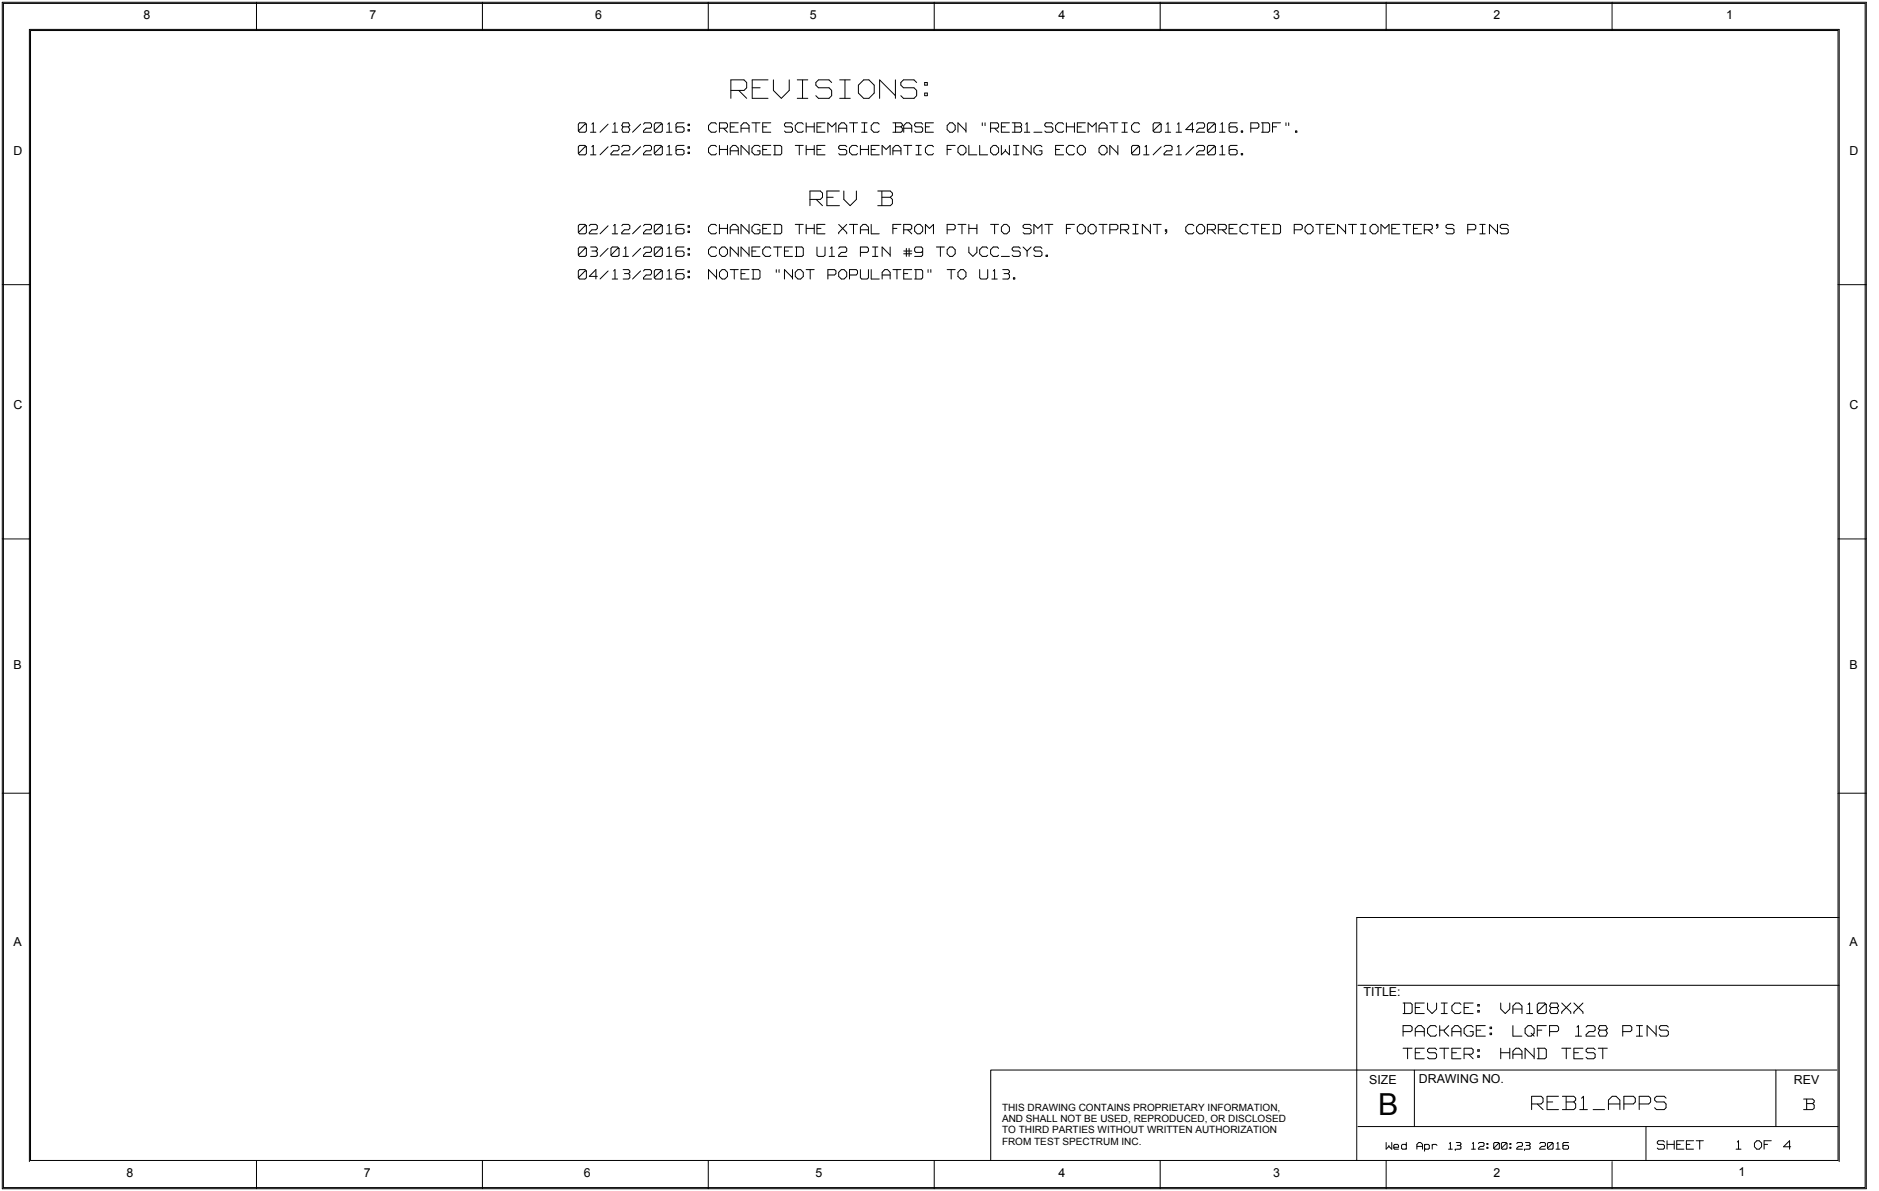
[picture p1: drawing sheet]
<svg xmlns="http://www.w3.org/2000/svg" width="317mm" height="201mm" viewBox="0 0 317 201" stroke-linecap="round" stroke-linejoin="round" font-family="sans-serif">
<g fill="none" stroke="#000" stroke-width=".17">
<path d="M.4 .4h314.3v200h-314.3zM.6 .6h313.9v199.6h-313.9zM5.1 5.1h304.8v190.5h-304.8zM43.2 .4v4.7M81.3 .4v4.7M119.4 .4v4.7M123.2 13.5h2.2l.5 .4v.9l-.4 .4h-2.2M123.2 13.5v3.1M124.6 15.3l1.3 1.3M126.8 13.5h2.7M126.8 13.5l.1 3.1h2.6M126.9 14.8h1.3"/>
<path d="M130.4 13.5v1.7M133.1 15.2l-1.4 1.4-1.3-1.4M133.1 13.5v1.7M134.4 13.5h1.8M134.4 16.6h1.8M135.3 13.5v3.1M137.6 16.1l.4 .5h1.8l.4-.5M137.6 13.9v.4M137.6 14.4l.4 .4h1.8l.4 .4v.9M137.6 13.9l.4-.4h1.8l.4 .4M141.6 13.5h1.8M141.6 16.6h1.8"/>
<path d="M142.5 13.5v3.1M146.5 13.5h-.8l-1 .9v1.3l.9 .9h.9M146.5 13.5l.9 .9v1.3l-.9 .9M148.3 13.5l2.7 2.6M148.3 13.5v3.1M151 13.5v3.1M151.9 13.9v.4M151.9 16.1l.5 .5h1.7l.5-.5M151.9 14.4l.4 .4h1.8l.5 .4v.9M151.9 13.9l.5-.4h1.7l.5 .4M155.9 13.9h.5v.5h-.5zM155.9 15.7h.5v.4h-.5v-.4"/>
<path d="M157.5 .4v4.7M195.6 .4v4.7M233.7 .4v4.7M271.8 .4v4.7M97.5 22.1l.2 .2M97.5 24.8v1.1l.2 .2M97.7 20.7l-.2 .2v1.2M97.7 24.5l-.2 .2M97.7 37.8l-.2 .3v1.1l.2 .2M97.8 20.7h.8M97.8 22.3h.8M97.8 24.5h.8"/>
<path d="M97.8 26.1h.8M97.8 37.8h.8M97.8 39.4h.8M98.6 21l-1.1 1.1M98.6 24.8l-1.1 1.1M98.6 38.1l-1.1 1.1M98.6 20.9h.3M98.6 20.7l.3 .2M98.6 24.5l.3 .2h-.3M98.6 38.1h.3M98.6 37.8l.3 .3v1.1l-.3 .2M98.9 22.1l-.3 .2"/>
<path d="M98.9 21v1.1M98.9 24.8v1.1l-.3 .2M99.4 39.2v.2M99.4 39.4h1.3M99.6 22.3h.9M99.6 26.1h.9M99.6 37.8l-.2 .3M99.6 37.8h.9M99.8 24.7l.2-.2v1.6M100 20.7v1.6M100 20.7l-.2 .2M100.5 38.7h-.7l-.4 .5"/>
<path d="M100.5 37.8l.2 .3v.4l-.2 .2M102.5 20.9l-1.3 1.4M102.5 24.7l-1.3 1.4M102.5 38.1l-1.3 1.3M103 25.9v.2h1.4M103.2 22.3h.9M103.2 39.4h.9M103.5 25.4l-.5 .5M103.5 25.4h.6M103.7 20.7v1.6M103.7 20.7l-.2 .2M103.7 37.8v1.6"/>
<path d="M103.7 37.8l-.2 .3M104.1 24.5h-.8l-.3 .2M104.1 24.5l.3 .2M104.4 24.8v.4M104.4 25.2l-.3 .2M104.8 22.3h.1M104.8 25.9v.2M104.8 39.2v.2M104.9 26.1h1.3M104.9 39.4h1.3M105.1 20.7l-.3 .5 .3 .2-.3 .4 .3 .5M105.1 24.5l-.3 .2"/>
<path d="M105.1 37.8l-.3 .3M105.1 22.3h.8M105.1 21.4h.8M105.1 20.7h.8M105.1 24.5h.8M105.1 37.8h.8M105.9 25.4h-.6l-.5 .5M105.9 38.7h-.6l-.5 .5M106 20.7l.2 .5-.2 .2 .2 .4-.2 .5M106 24.5l.2 .2M106 37.8l.2 .3v.4l-.2 .2M106.2 24.8v.4"/>
<path d="M106.2 25.2l-.2 .2M108 20.9l-1.3 1.4M108 24.7l-1.3 1.4M108 38.1l-1.3 1.3M108.5 25.9v.2h1.4M108.5 39.2v.2h1.4M109.6 20.7h-.9l-.2 .2M109.6 21.6h-.7l-.4 .5v.2h1.4M109.6 24.5h-.9l-.2 .2M109.6 25.4h-.6l-.5 .5M109.6 37.8h-.9l-.2 .3M109.6 38.7h-.6l-.5 .5"/>
<path d="M109.6 20.7l.3 .2v.5l-.3 .2M109.6 24.5l.3 .2M109.6 37.8l.3 .3v.4l-.3 .2M109.9 24.8v.4M109.9 25.2l-.3 .2M110.3 22.1l.2 .2M110.3 24.8v1.1l.2 .2M110.5 20.7l-.2 .2v1.2M110.5 24.5l-.2 .2M110.5 37.8l-.2 .3v1.1l.2 .2M110.6 20.7h.8M110.6 22.3h.8"/>
<path d="M110.6 24.5h.8M110.6 26.1h.8M110.6 37.8h.8M110.6 39.4h.8M111.4 21l-1.1 1.1M111.4 24.8l-1.1 1.1M111.4 38.1l-1.1 1.1M111.4 20.9h.3M111.4 20.7l.3 .2M111.4 24.5l.3 .2h-.3M111.4 38.1h.3M111.4 37.8l.3 .3"/>
<path d="M111.7 22.1l-.3 .2M111.7 21v1.1M111.7 24.8v1.1l-.3 .2M111.7 38.1v1.1l-.3 .2M112.4 22.3h.9M112.4 26.1h.9M112.4 39.4h.9M112.6 24.7l.2-.2v1.6M112.8 20.7v1.6M112.8 20.7l-.2 .2M112.8 37.8v1.6M112.8 37.8l-.2 .3"/>
<path d="M114 22.1l.2 .2M114 24.8v1.1l.2 .2M114.2 21.4l-.2 .2M114.2 20.7l-.2 .3v1.1M114.2 25.2l-.2 .2M114.2 24.5l-.2 .2M114.2 37.8l-.2 .3v1.1l.2 .2M114.2 38.5l-.2 .2M114.2 20.7h1.1M114.2 22.3h.9M114.2 21.4h.9M114.2 24.5h1.1"/>
<path d="M114.2 26.1h.9M114.2 25.2h.9M114.2 37.8h1.1M114.2 39.4h.9M114.2 38.5h.9M115.1 21.4l.2 .2v.5M115.1 25.2l.2 .2M115.1 38.5l.2 .3v.4l-.2 .2M115.3 22.1l-.2 .2M115.3 25.4v.5l-.2 .2M116 21.8h.2M116 21.9v.2"/>
<path d="M116 24.8v.2M116 24.7h.2M116 39v.2M116 39h.2M116 22.1h.2M116 21.2h.2M116 25.9h.2M116 25h.2M116 38.3h.2M116 39.2h.2M116.2 20.9h-.2v.3M116.2 25.7h-.2v.2"/>
<path d="M116.2 38.1h-.2v.2M116.3 20.9v.3M116.3 21.8v.3M116.3 24.7v.3M116.3 25.7v.2M116.3 38.1v.2M116.3 39v.2M119.5 21.2v.6l.4 .5h.7M119.5 25.7l.4 .4h.7M119.5 38.3v.6l.4 .5h.7M120.6 20.7h-.7l-.4 .5M120.6 24.5h-.7l-.4 .5v.6"/>
<path d="M120.6 37.8h-.7l-.4 .5M120.6 20.7l.2 .2M120.6 24.5l.2 .2M120.6 37.8l.2 .3M120.8 22.1l-.2 .2M120.8 25.9l-.2 .2M120.8 39.2l-.2 .2M121.3 20.7h1.1l.3 .2v.5l-.3 .2h-1.1M121.3 20.7v1.6M121.3 24.5v1.6M121.3 37.8v1.6M121.3 25.2h1.3"/>
<path d="M121.3 38.5h1.3M122 21.6l.7 .7M122.7 24.5v1.6M122.7 37.8v1.6M123.1 20.7l.1 1.6h1.3M123.1 20.7h1.4M123.1 38.3v1.1M123.2 21.4h.6M123.2 25.4h1.3M123.2 38.7h1.3M123.6 24.5l-.5 .5v1.1M123.6 37.8l-.5 .5"/>
<path d="M123.6 24.5h.4M123.6 37.8h.4M124 24.5l.5 .5v1.1M124 37.8l.5 .5M124.5 38.3v1.1M125 21.2v1.1M125 37.8v1.6M125 37.8l1.3 1.4M125 21.6h1.3M125.8 20.7h-.4l-.4 .5M125.9 20.7l.4 .5M126.3 25.9l-1.3-1.4v1.6"/>
<path d="M126.3 21.2v1.1M126.3 24.5v1.6M126.3 37.8v1.6M126.8 20.7h1.3M126.8 25.7l.4 .4M126.8 38.3v.6l.4 .5M127.2 24.5l-.4 .5v.6M127.2 37.8l-.4 .5M127.3 24.5h.6l.2 .2M127.3 37.8h.6l.2 .3M127.5 20.7v1.6M127.7 25.4h.4"/>
<path d="M127.7 38.7h.4M128.1 25.4v.5l-.2 .2h-.6M128.1 38.7v.5l-.2 .2h-.6M128.6 20.7v1.6h1.4M128.6 20.7h1.4M128.6 37.8v1.6h1.4M128.6 37.8h1.4M128.6 21.4h.7M128.6 25.2h.7M128.6 38.5h.7M130 24.5h-1.4v1.6h1.4M130.5 24.5h1.1l.2 .2"/>
<path d="M130.5 37.8h1.1l.2 .3v1.1l-.2 .2h-1.1M130.7 24.5v1.6M130.7 37.8v1.6M131.8 24.8v1.1l-.2 .2h-1.1M132.3 20.9v.3l.2 .2h.9l.2 .2v.5M132.3 22.1l.2 .2h.9l.2-.2M132.3 20.9l.2-.2h.9l.2 .2M134.1 21.2v.6l.5 .5h.6M134.1 24.5h1.3M134.1 37.8h1.3M134.8 24.5v1.6M134.8 37.8v1.6"/>
<path d="M135.2 20.7h-.6l-.5 .5M135.2 20.7l.2 .2M135.4 22.1l-.2 .2M135.9 20.7v1.6M135.9 24.5v1.6M135.9 37.8v1.6M136 21.4h1.3M136 25.2h1.3M136 38.5h1.3M137.3 20.7v1.6M137.3 24.5v1.6M137.3 37.8v1.6"/>
<path d="M137.7 33.6l1 1.1M137.8 20.7v1.6h1.3M137.8 20.7h1.3M137.8 37.8v1.6h1.3M137.8 37.8h1.3M137.8 21.4h.6M137.8 25.2h.6M137.8 38.5h.6M138.7 32.6l-.4-.4h-1.7v2.5M138.7 33.3l-.4 .3h-1.7M138.7 32.6v.6M139.1 24.5h-1.3v1.6h1.3"/>
<path d="M139.4 33.3h1.1M139.6 20.7l.7 .7M139.6 20.7v1.6M141 20.7v1.6M141 20.7l-.7 .7M141.4 21.2v1.1M141.4 25l.3 .2h.8l.3 .2M141.4 39.2v.2M141.4 37.8l1.4 1.4M141.4 21.6h1.4M141.5 32.2h-2.1v2.5h2.1M141.9 20.7l-.5 .5"/>
<path d="M141.9 20.7h.4l.5 .5M142.3 32.2v1.4l1 1.1M142.8 21.2v1.1M142.8 25.4v.5l-.3 .2h-.8l-.3-.2M142.8 24.7l-.3-.2h-.9l-.2 .2v.3M142.8 37.8l-1.4 1.4M142.8 39.2v.2M143.2 20.7h1.4M143.2 25.7l.5 .4M143.2 37.8h1.4M143.7 24.5l-.5 .5v.6M143.7 26.1h.6"/>
<path d="M143.7 24.5h.6M143.9 20.7v1.6M143.9 37.8v1.6M144.4 24.5l.2 .2M144.4 32.2v1.4l-1.1 1.1M144.6 25.9l-.2 .2M145.1 24.5v1.6M145.1 38.3v1.1M145.1 25.2h1.3M145.1 38.7h1.3M145.3 22.3h.9M145.3 20.7h.9"/>
<path d="M145.5 37.8l-.4 .5M145.5 37.8h.5l.4 .5M145.8 20.7v1.6M146.4 24.5v1.6M146.4 38.3v1.1M146.9 21.2v.6l.4 .5M146.9 37.8v1.6h1.4M146.9 25.2h.7M147.3 20.7l-.4 .5M147.4 20.7h.6l.3 .2M148 32.2h2.1l.4 .4M148.3 22.1l-.3 .2h-.6"/>
<path d="M148.3 24.5h-1.4v1.6h1.4M148.7 32.2v2.5M148.7 33.3h1.4l.4 .3M149.4 25.2l-.7-.7v1.6M149.4 25.2l.7-.7v1.6M150.5 34.3l-.4 .4h-2.1M150.5 32.9l-.4 .3M150.5 32.6v.3M150.5 33.6v.7M150.6 22.3h1.3M150.6 20.7h1.3M150.6 37.8v1.6"/>
<path d="M150.6 37.8h1.3M150.6 25.4h1.3M150.6 38.5h.6M151 20.7v1.6M151 24.5l-.4 .5v1.1M151 21.4h.9M151 24.5h.5l.4 .5v1.1M151.9 20.7l.2 .3v.2l-.2 .2 .2 .2v.5M152.1 22.1l-.2 .2M152.4 21.2v1.1M152.4 24.5h1.3M152.4 37.8h1.1l.2 .3v.4l-.2 .2h-1.1"/>
<path d="M152.4 37.8v1.6M152.4 21.6h1.3M152.8 20.7l-.4 .5M152.8 20.7h.5l.4 .5M153.1 24.5v1.6M153.1 38.8l.6 .6M153.7 21.2v1.1M154.2 20.9v.3l.2 .2h.9l.3 .2v.5M154.2 22.1l.3 .2h.8l.3-.2M154.2 38.3v.6l.5 .5M154.2 20.9l.3-.2h.8l.3 .2M154.4 26.1h.9"/>
<path d="M154.4 24.5h.9M154.7 37.8l-.5 .5M154.7 37.8h.4l.5 .5M154.9 24.5v1.6M155.6 38.3v.6l-.5 .5h-.4M156 20.7l.1 1.6h1.3M156 20.7h1.4M156 25.7l.5 .4M156 37.8v1.6M156 37.8l.7 .7M156.1 21.4h.6M156.5 24.5l-.5 .5v.6"/>
<path d="M156.5 24.5h.6l.3 .2M157.4 25.9l-.3 .2h-.6M157.4 37.8v1.6M157.4 37.8l-.7 .7M159.7 21.2v.6l.5 .5M159.7 37.8h1.1l.3 .3v.4l-.3 .2h-1.1M159.7 37.8v1.6M159.7 25.2h.7M160.2 20.7l-.5 .5M160.2 20.7h.4l.5 .5M161.1 21.2v.6l-.5 .5h-.4M161.1 24.5h-1.4v1.6"/>
<path d="M161.5 20.7l1.4 1.4M161.5 20.7v1.6M161.5 25.7l.5 .4M161.5 37.8h1.4M162 24.5l-.5 .5v.6M162 24.5h.4l.5 .5v.6M162.2 37.8v1.6M162.9 20.7v1.6M162.9 25.7l-.5 .4h-.4M163.4 24.5v1.6M163.4 37.8v1.6M163.4 26.1h1.3"/>
<path d="M163.4 38.5h1.3M164.7 37.8v1.6M165.2 24.5v1.6h1.3M165.6 20.7v.5M166.1 20.7v.5M167 20.7h1.1M167 20.7v1.6M167 25.7l.5 .4h.4M167 37.8h1.4M167.1 21.6h1M167.7 37.8v1.6M167.7 21.6l.7 .7"/>
<path d="M167.9 24.5h-.4l-.5 .5v.6M167.9 24.5l.5 .5v.6M168.2 20.7l.2 .3v.4l-.2 .2M168.4 25.7l-.5 .4M168.8 20.7l.1 1.6h1.3M168.8 20.7h1.4M168.9 24.5v1.6l.6-.7M168.9 38.3v.6l.4 .5M168.9 21.4h.6M169.3 37.8l-.4 .5M169.3 37.8h.4l.5 .5M170.2 24.5v1.6l-.7-.7v-.2"/>
<path d="M170.2 38.3v.6l-.4 .5h-.5M170.7 22.3h1.3M170.7 20.7h1.3M170.9 26.1h.9M170.9 24.5h.9M171.1 20.7v1.6M171.1 21.4h.9M171.3 24.5v1.6M172 20.7l.3 .3v.2l-.3 .2 .3 .2v.5M172.3 22.1l-.3 .2M172.5 38.1v.2l.2 .2M172.5 39.2l.2 .2"/>
<path d="M172.7 22.3h.9M172.7 37.8l-.2 .2M172.7 37.8h.9M172.7 39.4h.9M172.7 38.5h.9M173.2 20.7v1.6M173.2 20.7l-.2 .2M173.6 38.5l.3 .3v.4l-.3 .2M173.6 37.8l.3 .3M173.8 25.9l-1.3-1.4v1.6M173.9 24.5v1.6M174.3 22.3h1.4"/>
<path d="M174.3 25.7l.5 .4M174.3 37.8v1.6M174.3 37.8l.7 .7M174.8 24.5l-.5 .5v.6M174.8 24.5h.6l.3 .2M175.2 25.4h.5M175.7 25.4v.5l-.3 .2h-.6M175.7 37.8v1.6M175.7 37.8l-.7 .7M176.2 20.9v.2l.2 .3M176.2 22.1l.2 .2M176.2 37.8h1.3"/>
<path d="M176.4 20.7l-.2 .2M176.4 22.3h.9M176.4 20.7h.9M176.4 21.4h.9M176.9 37.8v1.6M177.3 21.4l.2 .2v.5M177.3 20.7l.2 .2M177.5 22.1l-.2 .2M178 21.2v.6l.5 .5h.6l.2-.2M178 25.2h.7M178 26.1h1.3M179.3 20.9l-.2-.2h-.6l-.5 .5"/>
<path d="M179.3 24.5h-1.3v1.6M179.8 20.7v1.6M179.8 25.7l.5 .4M179.8 37.8v1.6M179.8 37.8h1.4M179.8 21.4h1.3M179.8 38.5h.7M180.3 24.5l-.5 .5v.6M180.3 24.5h.6l.3 .2M181.2 20.7v1.6M181.2 25.9l-.3 .2h-.6M181.7 20.7h1.3"/>
<path d="M181.7 20.7v1.6M181.7 25.7l.4 .4h.4M181.7 38.3v.6l.4 .5h.4M181.7 21.4h.6M181.7 22.3h1.3M182.5 24.5h-.4l-.4 .5v.6M182.5 37.8h-.4l-.4 .5M182.6 24.5l.4 .5v.6M182.6 37.8l.4 .5M183 25.7l-.4 .4M183 38.3v.6l-.4 .5M183.5 20.7l.6 .7"/>
<path d="M183.5 20.7v1.6M183.5 38.3v.6l.4 .5M183.9 37.8l-.4 .5M183.9 37.8h.5l.4 .5M184.8 20.7v1.6M184.8 20.7l-.6 .7M184.8 38.3v.6l-.4 .5h-.5M185.3 21.2v1.1M185.3 25.7l.5 .4h.4M185.3 37.8h1.4M185.3 21.6h1.4M186 37.8v1.6"/>
<path d="M186.2 20.7h-.4l-.5 .5M186.2 24.5h-.4l-.5 .5v.6M186.2 20.7l.5 .5M186.2 24.5l.5 .5v.6M186.7 21.2v1.1M186.7 25.7l-.5 .4M187.1 20.7h1.4M187.1 37.8v1.6M187.1 37.8h1.1M187.2 38.7h1M187.8 20.7v1.6M188.3 37.8l.2 .3v.4l-.2 .2"/>
<path d="M188.5 25.9l-1.4-1.4v1.6M188.5 24.5v1.6M189 37.8h1.1l.2 .3v.4l-.2 .2h-1.1M189 37.8v1.6M189.2 22.3h.9M189.2 20.7h.9M189.6 20.7v1.6M189.7 38.8l.6 .6M190.8 21.2v.6l.5 .5h.6M190.8 24.8v1.1l.2 .2M191 24.5l-.2 .2M191 37.8h.9"/>
<path d="M191 39.4h.9M191 24.5h.9M191 26.1h.9M191.5 37.8v1.6M191.9 20.7h-.6l-.5 .5M191.9 24.8l-1.1 1.1M191.9 20.7l.3 .2M191.9 24.5l.2 .2h-.2M192.2 22.1l-.3 .2M192.2 24.8v1.1l-.3 .2M192.6 37.8l1.4 1.4M192.6 37.8v1.6"/>
<path d="M192.8 26.1h.9M193.1 24.7l.2-.2v1.6M194 37.8v1.6M194.4 37.8h1.4M195.1 37.8v1.6M195.8 20.9l-.3 .1-1.1 1.1v-1.2l.3-.2h.8l.3 .2v1.2M195.8 22.1l-.3 .2h-.8l-.3-.2M195.8 24.7l-1.4 1.4M196.3 25.9v.2M196.3 26.1h1.3M196.5 22.3h.9M196.5 24.5l-.2 .2"/>
<path d="M196.5 24.5h.9M196.5 39h.2M196.7 38.7h-.2v.3M196.7 39.2l-.2 .2M196.7 38.7v.5M197 20.7v1.6M197 20.7l-.3 .2M197.4 25.4h-.7l-.4 .5M197.4 24.5l.2 .2M197.6 24.8v.4M197.6 25.2l-.2 .2M198.3 22.3h.9"/>
<path d="M198.3 26.1h.9M198.5 24.7l.3-.2v1.6M198.8 20.7v1.6M198.8 20.7l-.3 .2M199.9 38.3v.7l.5 .4h.6M200 21.8h1.3M201 37.8h-.6l-.5 .5M201.1 20.7v1.6M201.1 20.7l-1.2 1.1M201.1 37.8l.2 .3M201.3 24.7l-1.4 1.4M201.3 39.2l-.2 .2"/>
<path d="M201.8 25.9v.2M201.8 38.3v.7l.4 .4h.5M201.8 22.3h1.3M201.8 26.1h1.3M202 20.7l-.2 .2M202 24.5l-.2 .2M202 20.7h.9M202 24.5h.9M202.7 37.8h-.5l-.4 .5M202.7 37.8l.4 .5M202.9 21.6h-.7l-.4 .5v.2M202.9 25.4h-.7l-.4 .5"/>
<path d="M202.9 20.7l.2 .2v.5l-.2 .2M202.9 24.5l.2 .2M203.1 24.8v.4M203.1 25.2l-.2 .2M203.1 38.3v.7l-.4 .4M203.6 22.1v-1.2l.2-.2h.9l.2 .2v1.2M203.6 24.8v1.1l.2 .2h.9l.2-.2v-1.1M203.6 37.8h1.1l.2 .3v.4l-.2 .2h-1.1M203.6 37.8v1.6M204.3 38.8l.6 .6M204.7 24.8l-1.1 1.1M204.7 24.7h.2"/>
<path d="M204.9 20.9h-.2l-1.1 1.2M204.9 22.1l-.2 .2h-.9l-.2-.2M204.9 24.7l-.2-.2h-.9l-.2 .2M205.4 37.8h1.1M205.4 37.8v1.6M205.4 38.7h1.1M205.6 22.3h.9M205.6 26.1h.9M205.9 24.7l.2-.2v1.6M206.1 20.7v1.6M206.1 20.7l-.2 .2M206.1 38.8l.7 .6"/>
<path d="M206.5 37.8l.3 .3v.4l-.3 .2M207.2 22.1l.3 .2M207.2 24.8v1.1l.3 .2M207.2 37.8v1.6M207.2 37.8h1.4M207.3 38.5h.6M207.3 39.4h1.3M207.5 21.4l-.2 .2M207.5 20.7l-.3 .3v1.1M207.5 25.2l-.2 .2M207.5 24.5l-.3 .2M207.5 20.7h1.1"/>
<path d="M207.5 22.3h.8M207.5 21.4h.8M207.5 24.5h1.1M207.5 26.1h.8M207.5 25.2h.8M208.4 21.4l.2 .2v.5M208.4 25.2l.2 .2M208.6 22.1l-.2 .2M208.6 25.4v.5l-.2 .2M209.1 38.3v.7l.5 .4h.6M209.3 25.9v.2M209.3 25.9h.2"/>
<path d="M209.3 22.3h.2M209.3 26.1h.2M209.5 22.1h-.2v.2M209.5 22.1v.2M209.5 25.9v.2M210.2 37.8h-.6l-.5 .5M210.2 37.8l.2 .3M210.4 39.2l-.2 .2M210.9 20.7h1.1M210.9 20.7v1.6M210.9 37.8h1.4M210.9 21.6h1.1"/>
<path d="M211.6 37.8v1.6M212 20.7l.3 .3v.4l-.3 .2M212.7 20.7h1.1l.3 .2v1.2M212.7 37.8h1.4M212.7 37.8v1.6M212.7 38.5h.7M212.7 39.4h1.4M212.9 20.7v1.6M214.1 22.1l-.3 .2h-1.1M214.6 20.7h1.3M214.6 20.7v1.6M214.6 37.8h1.1"/>
<path d="M214.6 39.4h1.1M214.6 21.4h.6M214.8 37.8v1.6M215.7 37.8l.2 .3v1.1l-.2 .2M216.8 20.7v.5M217.3 20.7v.5M218.2 37.8h1.1M218.2 37.8v1.6M218.3 38.7h1M218.4 22.1h.3v.2h-.2zM219.4 37.8l.2 .3v.4l-.2 .2M220.1 38.3v.7l.4 .4h.4"/>
<path d="M220.9 37.8h-.4l-.4 .5M221 37.8l.4 .5M221.4 38.3v.7l-.4 .4M221.9 37.8h1.3M222.6 37.8v1.6M223.7 37.8h1.4M223.7 37.8v1.6M223.7 38.5h.7M223.7 39.4h1.4M225.5 37.8l1.4 1.4M225.5 37.8v1.6M226.9 37.8v1.6"/>
<path d="M227.4 37.8h1.3M228.1 37.8v1.6M229.4 37.8h.9M229.4 39.4h.9M229.9 37.8v1.6M231 38.3v.7l.5 .4h.4M231.9 37.8h-.4l-.5 .5M231.9 37.8l.5 .5M232.4 38.3v.7l-.5 .4M232.9 37.8l.6 .7M232.9 37.8v1.6M234.2 37.8v1.6"/>
<path d="M234.2 37.8l-.7 .7M234.7 37.8v1.6M234.7 37.8h1.3M234.7 38.5h.7M234.7 39.4h1.3M236.5 37.8h1.4M237.2 37.8v1.6M238.3 37.8h1.4M238.3 37.8l.1 1.6h1.3M238.4 38.5h.6M240.2 37.8v1.6M240.2 37.8h1.1"/>
<path d="M240.2 38.7h1.1M240.9 38.8l.6 .6M241.3 37.8l.2 .3v.4l-.2 .2M242.2 37.8h.2v.5M242.2 37.8v.3h.2M242.4 38.3l-.2 .2M243.8 39.2l.2 .2M243.8 38.1v.2l.2 .2M244 37.8l-.2 .2M244.1 39.4h.8M244.1 38.5h.8M244.1 37.8h.8"/>
<path d="M244.9 38.5l.3 .2v.5l-.3 .2M244.9 37.8l.3 .3M247.5 37.8h1.1M247.5 37.8v1.6M247.5 38.7h1.1M248.6 37.8l.2 .3v.4l-.2 .2M249.5 37.8h.9M249.5 39.4h.9M250 37.8v1.6M251.1 37.8l1.4 1.4M251.1 37.8v1.6M252.5 37.8v1.6"/>
<path d="M253 39.2l.2 .2h.9M253 38.1v.2l.2 .2h.9M254.1 37.8h-.9l-.2 .2M254.1 38.5l.2 .2v.5l-.2 .2M254.1 37.8l.2 .3M.4 48h4.7M97.5 41.9v1.1l.2 .2M97.5 46.8l.2 .2M97.7 41.6l-.2 .3M97.7 45.4l-.2 .3v1.1M97.8 41.6h.8M97.8 43.2h.8"/>
<path d="M97.8 45.4h.8M97.8 47h.8M98.6 41.9l-1.1 1.1M98.6 45.7l-1.1 1.1M98.6 41.9h.3M98.6 41.6l.3 .3M98.6 45.4l.3 .3v1.1M98.6 45.7h.3M98.9 41.9v1.1l-.3 .2M98.9 46.8l-.3 .2M99.4 43.2h.1M99.4 46.6h1.3"/>
<path d="M99.6 43.2h.9M99.6 41.6h.9M99.8 42.3h.7M100.5 41.6l.2 .3M100.5 45.5v1.5M100.5 45.4l-1.1 1.2M100.7 41.9v.2M100.7 42.6v.4l-.2 .2M100.7 42.1l-.2 .2 .2 .2M102.5 41.9l-1.3 1.3M102.5 45.7l-1.3 1.3M103 43l.3 .2h.8"/>
<path d="M103 41.9v1.1M103.2 47h.9M103.7 45.5v1.5M103.7 45.4l-.2 .3M104.1 41.6h-.8l-.3 .3M104.1 41.9l-1.1 1.1M104.1 41.6l.3 .3h-.3M104.4 41.9v1.1l-.3 .2M104.8 47h.1M105.1 43.2h.9M105.1 47h.8M105.1 45.4h.8"/>
<path d="M105.3 41.9l.2-.2v1.5M105.3 46.1h.6M106 45.4l.2 .3v.2l-.2 .2M106 46.1l.2 .3v.4M106.2 46.8l-.2 .2M108 41.9l-1.3 1.3M108 45.7l-1.3 1.3M108.5 43v.2h1.4M109.6 41.6h-.9l-.2 .3M109.6 42.5h-.6l-.5 .5M109.6 45.4h-.9l-.2 .3M109.6 46.4h-.7l-.4 .4v.2h1.4"/>
<path d="M109.6 41.6l.3 .3M109.6 45.4l.3 .3v.4l-.3 .3M109.9 41.9v.4M109.9 42.3l-.3 .2M110.3 41.9v1.1l.2 .2M110.3 46.8l.2 .2M110.5 41.6l-.2 .3M110.5 45.4l-.2 .3v1.1M110.6 41.6h.8M110.6 43.2h.8M110.6 45.4h.8M110.6 47h.8"/>
<path d="M111.4 41.9l-1.1 1.1M111.4 45.7l-1.1 1.1M111.4 41.6l.3 .3h-.3M111.4 45.7h.3M111.4 45.4l.3 .3M111.7 41.9v1.1l-.3 .2M111.7 45.7v1.1M111.7 46.8l-.3 .2M112.4 43.2h.9M112.4 47h.9M112.6 41.9l.2-.2v1.5M112.8 45.5v1.5"/>
<path d="M112.8 45.4l-.2 .3M114 41.9v1.1l.2 .2M114 46.8l.2 .2M114.2 42.3l-.2 .2M114.2 41.6l-.2 .3M114.2 45.4l-.2 .3v1.1M114.2 46.1l-.2 .2M114.2 41.6h1.1M114.2 43.2h.9M114.2 42.3h.9M114.2 45.4h1.1M114.2 47h.9"/>
<path d="M114.2 46.1h.9M115.1 42.3l.2 .2M115.1 46.1l.2 .3v.4M115.3 42.6v.4l-.2 .2M115.3 46.8l-.2 .2M116 41.9v.2M116 41.9h.2M116 46.6v.2M116 46.6h.2M116 43h.2M116 42.1h.2M116 46.8h.2"/>
<path d="M116 45.9h.2M116.2 42.8h-.2v.2M116.2 45.7h-.2v.2M116.3 41.9v.2M116.3 42.8v.2M116.3 45.7v.2M116.3 46.6v.2M119.5 42.8l.4 .4h.7M119.5 45.5v1.5M119.5 45.4l1.3 1.4M120.6 41.6h-.7l-.4 .5v.7M120.6 41.6l.2 .3"/>
<path d="M120.8 43l-.2 .2M120.8 45.4v1.6M121.3 42.8l.5 .4M121.3 45.9v.7l.5 .4M121.8 41.6l-.5 .5v.7M121.8 45.4l-.5 .5M121.8 41.6h.4l.5 .5v.7M121.8 45.4h.4l.5 .5M122.7 42.8l-.5 .4h-.4M122.7 45.9v.7l-.5 .4h-.4M123.1 45.4h1.4M123.8 45.5v1.5"/>
<path d="M124.5 43l-1.4-1.3v1.5M124.5 41.6v1.6M125 45.5v1.5M125 45.4h1.3M125 46.1h.6M125 47h1.3M126.3 43l-1.3-1.3v1.5M126.3 41.6v1.6M126.8 45.4h1.1l.2 .3v1.1M126.8 42.3h.7M127 45.5v1.5M128.1 41.6l-1.3 .1v1.5h1.3"/>
<path d="M128.1 46.8l-.2 .2h-1.1M128.6 42.8l.5 .4h.6M129.7 41.6h-.6l-.5 .5v.7M129.7 41.6l.3 .3M130 43l-.3 .2M130.5 41.6h1.3M130.9 45.4v.5M131.1 41.7v1.5M131.4 45.4v.5M132.3 45.5v1.5M132.3 45.4l1.3 1.4M132.3 42.3h.7"/>
<path d="M133.6 41.6l-1.3 .1v1.5h1.3M133.6 45.4v1.6M134.1 41.6h1.1M134.1 43.2h1.1M134.1 45.9v.7l.4 .4h.5M134.3 41.7v1.5M135 45.4h-.4l-.5 .5M135 45.4l.4 .5M135.2 41.6l.2 .3M135.4 41.9v1.1l-.2 .2M135.4 45.9v.7l-.4 .4M135.9 45.4h1.4"/>
<path d="M136.6 45.5v1.5M137.8 41.6v1.4l.2 .2h.9M139.1 41.6v1.4l-.2 .2M139.6 45.4h1.1l.3 .3v.4l-.3 .3h-1.1M139.6 45.5v1.5M139.8 43.2h.9M140 41.9l.3-.2v1.5M141.4 41.9l.3-.3h.8l.3 .3M141.4 43v.2h1.4M141.4 45.9v.7l.5 .4M141.9 42.5l-.5 .5M141.9 45.4l-.5 .5"/>
<path d="M141.9 45.4h.4l.5 .5M142.8 41.9v.4M142.8 42.3l-.3 .2h-.6M142.8 45.9v.7l-.5 .4h-.4M143.2 45.5v1.5M143.2 45.4h1.1M143.3 46.4h1M144.4 45.4l.2 .3v.4l-.2 .3M145.1 45.4v1.4M145.1 46.8l.2 .2h.9l.2-.2M146.4 41.9v.4M146.4 42.3l-.2 .2h-1.1"/>
<path d="M146.4 41.9l-.2-.3-1.1 .1v1.5M146.4 45.4v1.4M146.9 45.4v1.6h1.4M147.1 43.2h.9M147.1 41.6h.9M147.6 41.7v1.5M148.7 45.9v1.1M148.8 46.4h1.3M149.2 45.4l-.5 .5M149.2 45.4h.4l.5 .5M150.1 43l-1.4-1.4v1.6M150.1 41.6v1.6"/>
<path d="M150.1 45.9v1.1M150.6 45.4h1.3M151.2 45.5v1.5M152.4 42.3h1.3M152.4 42.8h1.3M152.4 45.5v1.5h1.3M152.4 45.4h1.3M152.4 46.1h.7M152.8 41.9v1.3M153.3 41.9v1.3M154.2 41.9l.3-.3h.8l.3 .3M154.2 41.9v.4"/>
<path d="M154.2 42.3l.3 .2h.8l.3-.2M154.2 45.4h1.1l.3 .3v1.1M154.4 45.5v1.5M155.6 41.9v1.1l-.3 .2h-1.1M155.6 46.8l-.3 .2h-1.1M156.5 45.4v.5M157 45.4v.5M157.9 41.6h1.3M158.6 41.7v1.5M159.7 42.8l.5 .4M159.7 45.4h1.4M160.2 41.6l-.5 .5v.7"/>
<path d="M160.2 41.6h.4l.5 .5v.7M160.4 45.5v1.5M161.1 42.8l-.5 .4h-.4M161.5 45.9v.7l.5 .4M162 45.4l-.5 .5M162 45.4h.4l.5 .5M162.9 45.9v.7l-.5 .4h-.4M163.4 41.6v.9l.6 .7M164.7 41.6v.9l-.7 .7M165.2 42.8l.4 .4M165.2 45.4v1.4M165.2 46.8l.2 .2h.9l.2-.2"/>
<path d="M165.6 41.6l-.4 .5v.7M165.7 41.6h.6l.2 .3M166.5 43l-.2 .2h-.6M166.5 45.4v1.4M167 42.8l.5 .4h.6M167.2 47h1M167.7 45.5v1.5M167.7 45.4l-.2 .3M168.1 41.6h-.6l-.5 .5v.7M168.2 41.6l.2 .3M168.4 43l-.2 .2M168.8 47h.1"/>
<path d="M168.9 43.2h1.3M169.1 45.4h.9l.2 .3v.2l-.2 .2h-.7M170 46.1l.2 .3v.4M170.2 46.8l-.2 .2h-.9M170.7 42.1l.2 .2h.9l.2 .2M170.9 46.8h.2v.2h-.2zM172 42.6v.4l-.2 .2h-.9l-.2-.2M172 41.9l-.2-.3h-.9l-.2 .2v.3M172.5 41.6l.7 .7M173.9 41.6l-.7 .7v.9M174.3 42.1l.3 .2h.9l.2 .2M175.7 42.6v.4l-.2 .2h-.9l-.3-.2"/>
<path d="M175.7 41.9l-.3-.3h-.9l-.2 .3v.2M176.4 43h.2M176.4 43v.2M176.4 43.2h.2M176.6 43v.2M309.9 48h4.8M.4 90.9h4.7M309.9 90.9h4.8M.4 133.7h4.7M309.9 133.7h4.8M310.1 154.7h-81.3v40.9M229 166.1h81.1"/>
<path d="M236.6 176.7h1.5M236.6 169.1h1.2l.3 .2M236.6 172.9h1.2l.3 .2M236.6 172.9v1.8M236.8 169.1v1.7M237.3 176.7v1.8M238.1 169.4v1.2l-.3 .3h-1.2M238.1 173.2v.4l-.2 .3h-1.3M238.6 169.1h1.6M238.6 169.1v1.8M238.6 173.4v1.3M238.7 177.5h.7"/>
<path d="M238.7 178.5h1.5M238.7 169.8h.7M238.7 170.9h1.5M238.7 173.9h1.4M239.1 172.9l-.5 .5M239.2 172.9h.4l.6 .5M240.2 176.7h-1.6v1.8M240.2 173.4v1.3M240.7 177v.2M240.7 177.2l.3 .3M240.7 178.2l.3 .3M240.7 169.1v1l.8 .8 .7-.8v-1"/>
<path d="M240.7 174.2l.5 .5M240.7 173.4v.7M241 176.7l-.3 .2M241 176.7h1l.2 .3M241 177.5h1l.2 .2v.5M241.2 172.9l-.5 .5M241.2 172.9h.8l.2 .2M242.2 178.2l-.2 .3h-1M242.2 174.4l-.2 .3h-.8M242.8 176.7h1.5M242.8 172.9v1.8M242.8 173.7h.7"/>
<path d="M243 169.1h1M243 170.9h1M243.5 176.7v1.8M243.5 169.1v1.7M243.5 173.7v.2l.8 .8M244.3 172.9l-.8 .8M244.8 169.6v.8l.5 .5h.8M244.8 173.4v1.3M244.8 177.5h.8M244.8 173.9h1.5M245.8 172.9h-.5l-.5 .5M245.8 172.9l.5 .5"/>
<path d="M246.1 169.1h-.8l-.5 .5M246.1 169.1l.2 .2M246.3 176.7h-1.5v1.8h1.5M246.3 170.6l-.2 .3M246.3 173.4v1.3M246.9 169.1h1.5M246.9 169.1v1.8M246.9 174.2l.5 .5M246.9 173.4v.7M246.9 170.9h1.5M246.9 169.8h.7M247.4 172.9l-.5 .5"/>
<path d="M247.4 172.9h.7l.3 .2M247.7 177.7l.7 .8M247.9 173.9h.5v.5M248.4 177.4v-.4l-.3-.3h-1.2v1.8M248.4 177.5l-.3 .2h-1.2M248.4 174.4l-.3 .3h-.7M248.9 172.9h1.5M248.9 172.9v1.8M248.9 174.7h1.5M248.9 173.7h.8M249.2 177.2v-.2h.2v.2h-.2M249.2 178.2v-.2h.2v.2h-.2"/>
<path d="M249.2 169.3h.2v.3h-.2M249.2 169.4v.2M249.2 170.4h.2v.2h-.2M249.2 170.4v.2M251.3 173.1h.2v.3h-.2M251.3 173.2v.2M251.3 174.4v-.2h.2v.2h-.2M253.1 176.7v1.8M253.1 169.1v1l.7 .8 .8-.8v-1M253.1 177.5h1.5M254.6 176.7v1.8M255.1 169.6v1.3"/>
<path d="M255.1 172.9v1.8h1.5M255.1 177.7h1.5M255.1 170.1h1.5M256.1 176.7h-.5l-.5 .5v1.3M256.1 169.1h-.5l-.5 .5M256.1 176.7l.5 .5v1.3M256.1 169.1l.5 .5M256.6 169.6v1.3M257.2 174.2l.5 .5M257.2 173.4v.7M257.4 170.9h1M257.7 172.9l-.5 .5"/>
<path d="M257.7 172.9h.5l.5 .5M257.9 169.1v1.7M257.9 169.1l-.2 .2M258.2 174.2l.5 .5M258.7 178.2l-1.5-1.5v1.8M258.7 176.7v1.8M258.7 173.4v.7M258.7 174.2l-.5 .5h-.5M259.2 176.7h1.3l.2 .3v1.2M259.2 169.4v1.2l.3 .3M259.2 172.9v1.8M259.2 172.9h1.5"/>
<path d="M259.2 173.7h.8M259.5 176.7v1.8M259.5 169.1l-.3 .2M259.5 169.1h1l.2 .2h-.2M260.5 169.4l-1.3 1.2M260.7 178.2l-.2 .3h-1.3M260.7 169.4v1.2l-.2 .3h-1M261.3 170.9h.1M261.3 172.9h1.2l.3 .2M261.3 172.9v1.8M261.5 169.1l-.2 .5 .2 .2-.2 .6 .2 .5M261.6 169.1h1l.2 .5-.2 .2"/>
<path d="M261.6 169.8h.9M262.6 169.8l.2 .6-.2 .5h-1M262.8 173.2v.5l-.3 .2h-1.2M263.3 176.7h1.6M263.3 169.1l1.6 1.5v.3M263.3 170.6v.3M264.1 176.7v1.8M264.9 169.1l-1.6 1.5M265.4 169.1l1.5 1.5M265.4 170.6v.3M265.4 177.5h.8M265.6 174.7h1.1"/>
<path d="M266.2 172.9v1.7M266.2 172.9l-.3 .2M266.9 176.7h-1.5v1.8h1.5M266.9 170.6v.3M266.9 169.1l-1.5 1.5M267.4 177.2l.3 .3M267.4 177v.2M267.4 178.2l.3 .3M267.5 174.7h1.5M267.7 176.7l-.2 .2M267.7 172.9l-.3 .2M267.7 177.5h1"/>
<path d="M267.7 176.7h1M267.7 178.5h1M267.7 172.9h1M268 173.9l-.6 .5v.3M268 173.9h.7M268.7 177.5l.3 .2v.5M268.7 176.7l.3 .3M268.7 172.9l.3 .2M269 178.2l-.3 .3M269 173.2v.4l-.3 .3M269.5 174.7h.1M269.5 176.7h1.5"/>
<path d="M269.8 172.9l-.3 .5 .3 .3-.3 .5 .3 .5M269.8 172.9h.9l.3 .5-.2 .3M269.8 173.7h.9M270.3 176.7v1.8M270.8 173.7l.2 .5-.3 .5h-.9M273.6 172.9h1.3l.2 .2M273.6 172.9v1.8M275.1 173.2v.5l-.2 .2h-1.3M275.9 172.9h1M275.9 174.7h1M276.4 172.9v1.7M277.7 172.9l1.5 1.5"/>
<path d="M277.7 172.9v1.8M279.3 172.9v1.8M279.8 173.1v.3l.2 .3M279.8 174.4l.2 .3M280 172.9l-.2 .2M280.1 173.7h.9l.3 .2v.5M280.1 172.9h1l.2 .2M281.3 174.4l-.2 .3h-1M5 195.8v-190.8h305.1v190.8M43.2 195.6v4.8M81.3 195.6v4.8M119.4 195.6v4.8"/>
<path d="M157.5 195.6v4.8M195.6 195.6v4.8M229 189.9h80.9M233.7 192.6v1.1l.5-.4M233.7 195.6v4.8M234.7 192.6v1.1l-.5-.5v-.1M235 193.6l.2 .1h.6M235 193.1v.5M235.8 193.1l-.2-.2h-.4l-.2 .2M235.8 193.1v.3h-.8M236.3 193.6l.2 .1h.4l.2-.1M236.3 193.1v.5"/>
<path d="M237.1 193.1l-.2-.2h-.4l-.2 .2M237.1 192.6v1.1M238.5 180.4v9.5M238.9 192.9v.8M238.9 193.3h.9M239.2 192.6l-.3 .3M239.3 192.6h.2M239.5 192.6l.4 .3M239.9 192.9v.8M240.2 192.9v1.2M240.2 193.1l.2-.2h.4l.2 .2M241 193.6l-.2 .1h-.4l-.2-.1"/>
<path d="M241 193.1v.5M241.5 192.9v.8M241.6 192.9l-.1 .2M241.7 192.9h.4M242.1 192.9l.2 .2M244.2 193.7h.7M244.4 192.8l.2-.2v1.1M245.4 193.7h.1M245.6 192.6h.6l.1 .2-.1 .3h-.5M246.2 193.1l.1 .2M246.3 193.6l-.1 .1h-.6M246.3 193.3v.3"/>
<path d="M248.1 193.7h.7M248.3 192.8l.1-.2v1.1M249.3 193.7h.9M249.4 192.6l-.1 .2M249.5 192.6h.6M249.6 193.3l-.3 .4M249.6 193.3h.5M250.1 192.6l.1 .2v.3l-.1 .2M250.9 192.8h-.2v.1h.2M250.9 193.4h-.2v.2h.2M250.9 192.8v.1M250.9 193.4v.2"/>
<path d="M251.9 193.6l.1 .1M252 192.6l-.1 .2v.8l.7-.8M252 192.6h.6M252 193.7h.6M252.7 192.8h.1M252.7 192.6l.1 .2M252.8 193.6l-.1 .1M252.8 192.8v.8M253.2 193.6l.1 .1h.6M253.9 192.6h-.6l-.1 .2v.8M253.9 192.8l-.7 .8M254 192.8h.1"/>
<path d="M254 192.6l.1 .2M254.1 193.6l-.1 .1M254.1 192.8v.8M254.7 192.8h-.1v.1h.1M254.7 193.4h-.1v.2h.1M254.8 192.8v.1M254.8 193.4v.2M255.8 192.8l.1-.2h.7l.1 .2v.3l-.2 .2h-.4l-.3 .4M255.8 193.7h.9M257.1 193.7h.1M257.2 192.6h.6M257.2 193.7h.6"/>
<path d="M257.4 193.1h.4M257.9 192.6l.1 .2-.1 .3M257.9 193.1l.1 .2M258 193.6l-.1 .1M258 193.3v.3M258.3 184.8h1.5M258.3 184.8v2.3M258.3 186.1h1.5M259.2 186.1l1 1M259.6 192.8l.2-.2h.6l.2 .2v.3l-.2 .2h-.4l-.4 .4M259.7 193.7h.9M259.9 184.8l.3 .3v.6"/>
<path d="M260.2 185.8l-.3 .3M260.9 184.8h1.9M260.9 184.8v2.3M260.9 187.1h1.9M260.9 185.8h.9M260.9 193.6l.2 .1M261.1 192.6l-.2 .2v.8l.8-.8M261.1 192.6h.6M261.1 193.7h.6M261.7 192.8h.2M261.7 192.6l.2 .2M261.9 193.6l-.2 .1"/>
<path d="M261.9 192.8v.8M262.4 193.7h.6M262.6 192.8l.1-.2v1.1M263.4 184.8h1.9l.4 .3v.3l-.3 .3M263.5 193.6l.2 .1M263.7 193.1l-.2 .1M263.7 192.6l-.2 .2v.8M263.7 193.7h.6M263.7 192.6h.8M263.7 193.1h.6M264.1 184.8v2.2M264.1 185.8h1.2l.4 .3v.6"/>
<path d="M264.3 193.1l.2 .2M264.5 193.6l-.2 .1M264.5 193.3v.3M265.7 186.7l-.4 .4h-1.9M266.4 187.1h1.3M267 184.8l-.3 .3M267 184.8v2.2M268.6 187.1h2M271.2 185.4l.7-.6h.6l.6 .6M271.2 185.5v1.6M271.2 186.1h1.9M271.8 195.8v4.6"/>
<path d="M273.1 185.5v1.6M273.8 184.8h1.6M273.8 184.8v2.3M273.8 186.1h1.6M275.4 184.8l.3 .3v.6M275.7 185.8l-.3 .3M276.4 184.8h1.6M276.4 184.8v2.3M276.4 186.1h1.6M277.5 189.9v5.7M278 184.8l.3 .3v.6M278.3 185.8l-.3 .3"/>
<path d="M279 185.1v.3l.3 .4M279 186.7l.3 .4M279.3 184.8l-.3 .3M279.3 187.1h1.3M279.3 185.8h1.3M279.3 184.8h1.3M279.4 192.5l.2 .4h.8l.3 .2M279.5 192.5l.2-.2h.7l.3 .2M280.6 185.8l.3 .3v.6M280.6 184.8l.3 .3M280.7 193.5l-.3 .2h-.7l-.3-.2M280.7 193.1v.4"/>
<path d="M280.9 186.7l-.3 .4M281.1 192.3v1.4M281.1 192.9h1.2M282.3 192.3v1.4M282.7 192.9h.6M283.9 192.3h-1.2v1.4h1.2M284.4 192.9h.5M285.6 192.3h-1.2v1.4h1.2M286 192.3h1.2M286.6 192.3v1.4M292.7 193.7h.9M293 192.5l.1-.2v1.4"/>
<path d="M295.8 193.3l.4 .4M295.8 192.7v.6M296.2 192.3l-.4 .4M296.3 193.7h.3M296.3 192.3h.3M296.6 192.3l.4 .4M297 193.3l-.4 .4M297 192.7v.6M297.5 192.9h.6M298.7 192.3h-1.2v1.4M299.4 180.4v9.5M300.7 193.3l1.1-1v1.4"/>
<path d="M300.8 193.3h1.1M304.1 185.3h1.5M304.1 187.1h1.5M304.6 185.3v1.7M304.7 186h.9M305.7 185.3l.2 .2M305.9 185.6v.2l-.2 .2 .2 .3M305.9 186.3v.5l-.2 .3M309.7 180.4h-142.6v15.2"/>
</g>
<text font-size="5.9" fill="#fff" x="123.2" y="17.1">REVISIONS:</text>
<text font-size="5.1" x="232.4" y="188">B</text>
<text font-size="4.7" fill="#fff" x="136.6" y="35.1">REV B</text>
<text font-size="4.3" fill="#fff" x="258.3" y="187.5">REB1_APPS</text>
<g font-size="3.4" fill="#fff">
<text x="236.6" y="171.2">DEVICE:</text>
<text x="253" y="171.2">VA108XX</text>
<text x="236.6" y="178.9">TESTER:</text>
<text x="236.6" y="175.1">PACKAGE:</text>
<text x="253" y="178.9">HAND TEST</text>
<text x="255.1" y="175.1">LQFP 128 PINS</text>
<text x="304.1" y="187.4">B</text>
</g>
<g font-size="3" fill="#fff">
<text x="97.5" y="22.6">01/18/2016:</text>
<text x="119.4" y="22.6">CREATE</text>
<text x="132.1" y="22.6">SCHEMATIC</text>
<text x="150.3" y="22.6">BASE ON &quot;REB1_SCHEMATIC</text>
<text x="194" y="22.6">01142016.PDF&quot;.</text>
<text x="97.5" y="26.4">01/22/2016:</text>
<text x="119.4" y="26.4">CHANGED</text>
<text x="133.9" y="26.4">THE SCHEMATIC</text>
<text x="159.4" y="26.4">FOLLOWING</text>
<text x="177.6" y="26.4">ECO ON 01/21/2016.</text>
<text x="97.5" y="39.7">02/12/2016: CHANGED THE XTAL FROM PTH TO SMT FOOTPRINT, CORRECTED POTENTIOMETER'S</text>
<text x="246.8" y="39.7">PINS</text>
<text x="97.5" y="47.3">04/13/2016:</text>
<text x="97.5" y="43.5">03/01/2016:</text>
<text x="119.4" y="47.3">NOTED</text>
<text x="119.4" y="43.5">CONNECTED</text>
<text x="130.3" y="47.3">&quot;NOT POPULATED&quot;</text>
<text x="137.6" y="43.5">U12 PIN #9 TO VCC_SYS.</text>
<text x="159.4" y="47.3">TO U13.</text>
</g>
<g font-size="2.7" fill="#fff">
<text x="279.4" y="194">SHEET</text>
<text x="292.5" y="194">1 OF 4</text>
</g>
<g font-size="2.1">
<text x="24.2" y="3.2">8</text>
<text x="62.3" y="3.2">7</text>
<text x="100.4" y="3.2">6</text>
<text x="136.6" y="3.2">5</text>
<text x="178.5" y="3.2">4</text>
<text x="214.7" y="3.2">3</text>
<text x="251.8" y="3.2">2</text>
<text x="291.1" y="3.2">1</text>
<text x="2.3" y="26.1">D</text>
<text x="311.8" y="26.1">D</text>
<text x="2.3" y="68.9">C</text>
<text x="311.8" y="68.9">C</text>
<text x="2.3" y="112.7">B</text>
<text x="311.8" y="112.7">B</text>
<text x="2.3" y="159.4">A</text>
<text x="311.8" y="159.4">A</text>
<text x="229.9" y="168">TITLE:</text>
<text x="230.9" y="182.7">SIZE</text>
<text x="239.2" y="182.7">DRAWING NO.</text>
<text x="302.5" y="182.7">REV</text>
<text x="21.3" y="198.5">8</text>
<text x="61.3" y="198.5">7</text>
<text x="98.5" y="198.5">6</text>
<text x="137.5" y="198.5">5</text>
<text x="178.5" y="198.5">4</text>
<text x="214.7" y="198.5">3</text>
<text x="251.8" y="198.5">2</text>
<text x="293.2" y="198.3">1</text>
</g>
<g font-size="2.1" fill="#fff">
<text x="233.7" y="194">Wed Apr 13 12:00:23</text>
<text x="259.5" y="194">2016</text>
</g>
<g font-size="1.7">
<text x="169" y="189.1">AND SHALL NOT BE USED, REPRODUCED, OR DISCLOSED</text>
<text x="169" y="187.2">THIS DRAWING CONTAINS PROPRIETARY INFORMATION,</text>
<text x="169" y="191.1">TO THIRD PARTIES WITHOUT WRITTEN AUTHORIZATION</text>
<text x="169" y="193">FROM TEST SPECTRUM INC.</text>
</g>
</svg>
